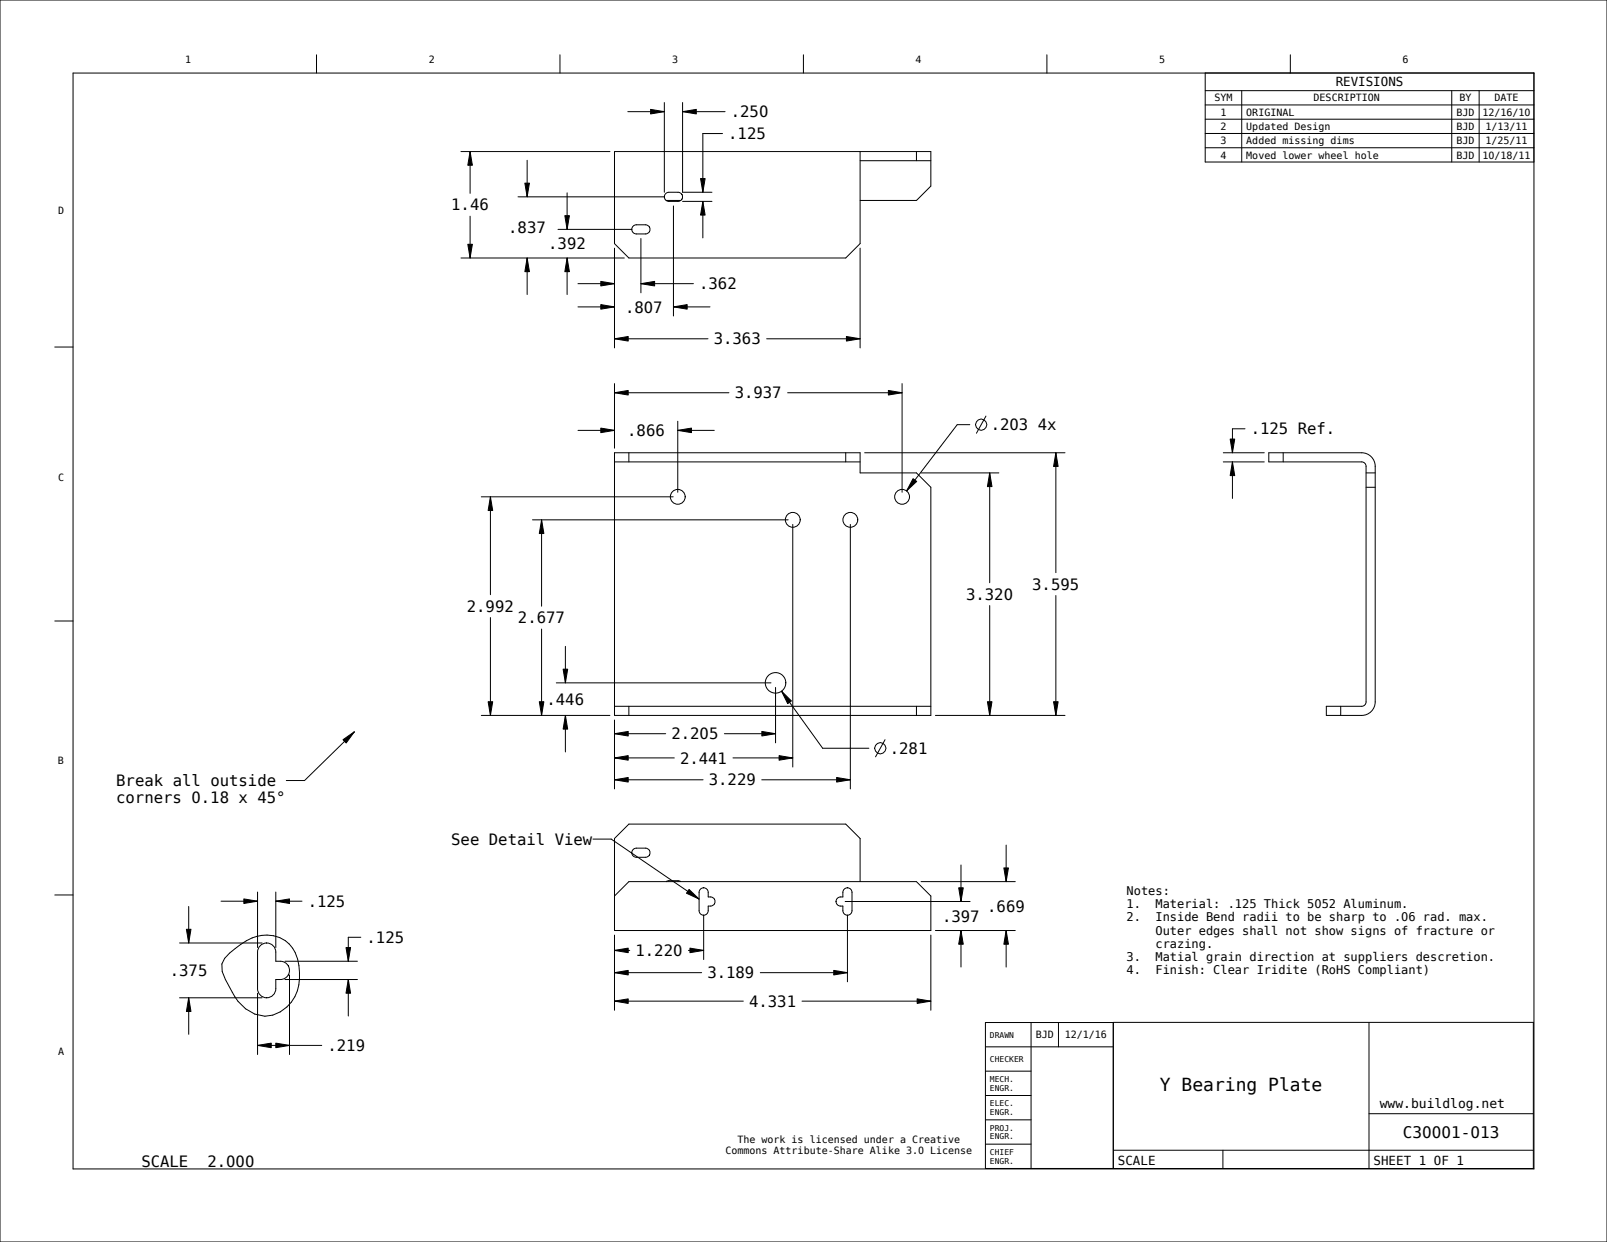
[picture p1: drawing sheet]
<svg xmlns="http://www.w3.org/2000/svg" width="559mm" height="432mm" viewBox="0 0 559 432" stroke-linecap="round" stroke-linejoin="round" font-family="sans-serif">
<g fill="#000">
<path d="M226.2 38l4.8 .8-4.8 .8zM237.4 38.8l4.7-.8v1.6zM163.5 52.7l.8 4.8h-1.6zM182.5 63.7h1.6l-.8 4.7zM196.4 75h1.6l-.8 4.7zM243.6 62.1h1.6l-.8 4.7zM244.4 70l.8 4.8h-1.6zM162.7 84.9h1.6l-.8 4.8zM183.3 89.7l.8 4.8h-1.6zM197.2 89.7l.8 4.8h-1.6zM208.9 97.8l4.8 .8-4.8 .8zM222.9 98.6l4.7-.8v1.6z"/>
<path d="M213.7 117.8l4.7-.8v1.6zM208.9 105.9l4.8 .8-4.8 .8zM234.2 106.7l4.7-.8v1.6zM294.3 117l4.8 .8-4.8 .8zM213.7 136.5l4.7-.8v1.6zM308.9 135.7l4.8 .8-4.8 .8zM208.9 148.8l4.8 .8-4.8 .8zM235.7 149.6l4.7-.8v1.6zM367.2 157.4l.7 4.8h-1.5zM427.8 152.6h1.5l-.7 4.8zM170.5 172.7l.8 4.8h-1.6zM317.5 166.4l1.3 1-3.6 3.3z"/>
<path d="M344.1 164.4l.8 4.8h-1.5zM428.6 160.6l.7 4.7h-1.5zM188.3 180.7l.8 4.8h-1.6zM195.8 232.6h1.6l-.8 4.8zM169.7 244h1.6l-.8 4.7zM187.5 244h1.6l-.8 4.7zM196.6 248.7l.8 4.8h-1.6zM213.7 255.1l4.7-.8v1.6zM264.9 254.3l4.8 .8-4.8 .8zM271.8 240.3l3.4 3.4-1.3 .9zM343.4 244h1.5l-.8 4.7zM366.4 244h1.5l-.7 4.7z"/>
<path d="M213.7 271.1l4.7-.8v1.6zM213.7 263.5l4.7-.8v1.6zM270.9 262.7l4.8 .8-4.8 .8zM290.9 270.3l4.8 .8-4.8 .8zM84.8 312.5l4.8 .8-4.8 .8zM95.9 313.3l4.8-.8v1.6zM333.4 308.7h1.6l-.8 4.7zM349.1 301.7h1.6l-.8 4.8zM64.8 323.1h1.6l-.8 4.7zM120.3 329.4h1.6l-.8 4.8zM213.7 330.4l4.7-.8v1.6zM213.7 338.2l4.7-.8v1.6z"/>
<path d="M239.9 329.6l4.8 .8-4.8 .8zM289.9 337.4l4.8 .8-4.8 .8zM334.2 323.5l.8 4.8h-1.6zM349.9 323.5l.8 4.8h-1.6zM65.6 346.9l.8 4.8h-1.6zM121.1 340.5l.8 4.8h-1.6zM213.7 348.1l4.7-.8v1.6zM318.9 347.3l4.8 .8-4.8 .8zM89.6 363.5l4.7-.8v1.5zM95.9 362.7l4.8 .8-4.8 .7z"/>
</g>
<g fill="none" stroke="#000" stroke-width=".35">
<path d="M0 0h558.8v431.8h-558.8zM110.1 19v6.4M194.7 19v6.4M279.4 19v6.4M364 19v6.4M448.7 19v6.4M25.4 25.4h508v381h-508zM218.3 38.8h12.7M226.2 38l4.8 .8-4.8 .8zM231 35.6v31.2M237.4 38.8l4.7-.8v1.6zM237.4 35.6v31.2h10.2"/>
<path d="M237.4 38.8h14.7M419.1 25.4v30.9h114.3M419.1 31.5h114.3M419.1 36.5h114.3M431.8 31.5v24.8M504.8 31.5v24.8M514.3 31.5v24.8M160.3 52.7h51.8M163.5 52.7l.8 4.8h-1.6zM163.5 52.7v14.5M183.3 55.7v12.7M251.2 46.4h-6.8v20.4"/>
<path d="M299.1 52.7v32l-5 5h-75.4l-5-5v-32h110v12l-5 5h-19.6M299.1 55.9h24.6M318.7 52.7v3.2M419.1 41.4h114.3M419.1 46.4h114.3M419.1 51.4h114.3M163.5 75.2v14.5M180.1 68.4h50.9M182.5 63.7h1.6l-.8 4.7zM194 79.7h25.7M196.4 75h1.6l-.8 4.7zM197.2 67v12.7"/>
<path d="M220.3 78.5l1-.3h3.2a1.59 1.59 0 0 1 1.5 1.5 1.59 1.59 0 0 1-1.5 1.6h-3.2a1.59 1.59 0 0 1-1.5-1.1 1.59 1.59 0 0 1 .5-1.7zM231.3 67.5l1.3-.7h3.2a1.59 1.59 0 0 1 1.6 1.6 1.59 1.59 0 0 1-1.6 1.6h-3.2a1.59 1.59 0 0 1-1.4-.9 1.59 1.59 0 0 1 .1-1.6zM231.6 69.7h5.1M234.2 71.6v38.3M237.4 70h10.2M243.6 62.1h1.6l-.8 4.7zM244.4 70l.8 4.8h-1.6zM244.4 70v12.7M160.3 89.7h56.8M162.7 84.9h1.6l-.8 4.8zM183.3 89.7l.8 4.8h-1.6zM183.3 89.7v12.7"/>
<path d="M197.2 89.7l.8 4.8h-1.6zM197.2 89.7v12.7M201 98.6h12.7M208.9 97.8l4.8 .8-4.8 .8zM213.7 86.3v34.7M222.9 98.6l4.7-.8v1.6zM222.9 82.9v18.9M222.9 98.6h18.2M299.1 86.3v34.7M201 106.7h12.7M208.9 105.9l4.8 .8-4.8 .8zM213.7 117.8l4.7-.8v1.6z"/>
<path d="M213.7 117.8h32.5M234.2 106.7l4.7-.8v1.6zM234.2 106.7h12.7M266.6 117.8h32.5M294.3 117l4.8 .8-4.8 .8zM19 120.6h6.4M213.7 136.5l4.7-.8v1.6zM213.7 133.4v22.4M213.7 136.5h39.8M273.9 136.5h39.8M308.9 135.7l4.8 .8-4.8 .8zM313.7 133.4v37.7"/>
<path d="M201 149.6h12.7M208.9 148.8l4.8 .8-4.8 .8zM213.7 157.4h85.4v7h19.6l5 5v79.3h-110zM218.7 157.4v3.2M235.7 149.6l4.7-.8v1.6zM235.7 146.5v24.6M235.7 149.6h12.7M294.1 157.4v3.2M300.7 157.4h69.6M337.2 147.6h-4.3l-17.7 23.1M342.8 144.7l-3.3 5.9M367.2 157.4l.7 4.8h-1.5z"/>
<path d="M367.2 157.4v41.7M425.4 157.4h14.2M427.8 152.6h1.5l-.7 4.8zM432.9 149.1h-4.3v8.3M441.2 157.4h32.3a4.7 4.7 0 0 1 4.7 4.7v81.9a4.7 4.7 0 0 1-4.7 4.7h-12.3v-3.1h12.3a1.52 1.52 0 0 0 1.5-1.6v-81.9a1.52 1.52 0 0 0-1.5-1.5h-32.3zM446.2 157.4v3.2M167.4 172.7h66.7M170.5 172.7l.8 4.8h-1.6zM170.5 172.7v34.1M213.7 160.6h85.4M317.5 166.4l1.3 1-3.6 3.3zM320.3 164.4h27"/>
<path d="M344.1 164.4l.8 4.8h-1.5zM344.1 164.4v38.2M425.4 160.6h14.2M428.6 160.6l.7 4.7h-1.5zM428.6 160.6v12.7M475 164.4h3.2M475 169.4h3.2M185.1 180.7h89M188.3 180.7l.8 4.8h-1.6zM188.3 180.7v30.1M275.7 182.3v84.4M295.7 182.3v92"/>
<path d="M19 215.9h6.4M170.5 214.7v34M188.3 218.7v30M344.1 210.5v38.2M367.2 207v41.7M193.4 237.4h74.7M195.8 232.6h1.6l-.8 4.8zM196.6 224.7v12.7M269.7 239v19.3M167.4 248.7h44.7M169.7 244h1.6l-.8 4.7zM187.5 244h1.6l-.8 4.7z"/>
<path d="M196.6 248.7l.8 4.8h-1.6zM196.6 248.7v12.7M213.7 255.1l4.7-.8v1.6zM213.7 250.3v24M213.7 255.1h17.8M213.7 245.6h110M218.7 245.6v3.1M251.9 255.1h17.8M264.9 254.3l4.8 .8-4.8 .8zM271.8 240.3l3.4 3.4-1.3 .9zM271.8 240.3l14.3 19.8h16M307.8 257.2l-3.3 5.9"/>
<path d="M318.7 245.6v3.1M325.3 248.7h45M343.4 244h1.5l-.8 4.7zM366.4 244h1.5l-.7 4.7zM466.2 245.6v3.1M213.7 271.1l4.7-.8v1.6zM213.7 263.5l4.7-.8v1.6zM213.7 271.1h30.8M213.7 263.5h20.8M254.9 263.5h20.8M264.9 271.1h30.8M270.9 262.7l4.8 .8-4.8 .8z"/>
<path d="M290.9 270.3l4.8 .8-4.8 .8zM220.3 295.2l1-.3h3.2a1.59 1.59 0 0 1 1.5 1.6 1.59 1.59 0 0 1-1.5 1.5h-3.2a1.59 1.59 0 0 1-1.5-1 1.59 1.59 0 0 1 .5-1.8zM349.9 293.8v12.7M19 311.1h6.4M65.6 315.1v12.7M76.9 313.3h12.7M84.8 312.5l4.8 .8-4.8 .8zM89.6 310.1v19.3M95.9 313.3l4.8-.8v1.6zM95.9 310.1v19.3M95.9 313.3h9.1M236.7 306.5l-.9-.3h-3.2l-1 .3"/>
<path d="M243.7 309a1.59 1.59 0 0 1 1.7-.2 1.59 1.59 0 0 1 .9 1.4v1.6a1.72 1.72 0 0 1 2.3 1.6 1.72 1.72 0 0 1-2.3 1.6v1.6a1.59 1.59 0 0 1-1.6 1.6 1.59 1.59 0 0 1-1.6-1.6v-6.4zM244.7 318.2v15.4M293.7 309a1.59 1.59 0 0 1 1.7-.2 1.59 1.59 0 0 1 .9 1.4v6.4a1.59 1.59 0 0 1-1.6 1.6 1.59 1.59 0 0 1-1.6-1.6v-1.6a1.72 1.72 0 0 1-2.4-1.6 1.72 1.72 0 0 1 2.4-1.6l.1-2.1zM293.9 313.4h43.4M294.7 318.2v23.1M299.1 306.5v-15l-5-5h-75.4l-5 5v32h110v-12l-5-5h-100l-5 5M320.3 306.5h32.7M333.4 308.7h1.6l-.8 4.7zM334.2 300.7v12.7M349.1 301.7h1.6l-.8 4.8zM62.4 327.8h28.7M64.8 323.1h1.6l-.8 4.7z"/>
<path d="M79.8 331.4a21.5 21.5 0 0 1 11.3-6.2 11.1 11.1 0 0 1 12.8 10.5 15.9 15.9 0 0 1-4.2 14.4 10.5 10.5 0 0 1-14.3 .6 29.2 29.2 0 0 1-8.1-12.9l-.2-2.6 1-2zM90.5 328.8a3.2 3.2 0 0 1 3.4-.7 3.2 3.2 0 0 1 2 2.9v3.2a3.7 3.7 0 0 1 4.7 2.6 3.2 3.2 0 0 1-3.1 3.7h-1.6v3.2a3.2 3.2 0 0 1-3.2 3.2 3.2 3.2 0 0 1-3.1-3.2v-12.7l.2-1.2zM99.1 334.2h25.2M100.7 339v27.6M120.3 329.4h1.6l-.8 4.8zM125.5 325.9h-4.4v8.3M213.7 330.4l4.7-.8v1.6zM213.7 338.2l4.7-.8v1.6zM213.7 325.1v26.1M213.7 338.2h30.3M213.7 330.4h5.3M239.4 330.4h5.3"/>
<path d="M239.9 329.6l4.8 .8-4.8 .8zM264.4 338.2h30.3M289.9 337.4l4.8 .8-4.8 .8zM323.7 325.1v26.1M325.3 323.5h27.7M334.2 323.5l.8 4.8h-1.6zM334.2 323.5v12.7M349.9 323.5l.8 4.8h-1.6zM349.9 323.5v12.7M62.4 346.9h28.7M65.6 346.9l.8 4.8h-1.6zM65.6 346.9v12.7"/>
<path d="M89.6 345.3v21.3M99.1 340.5h25.2M121.1 340.5l.8 4.8h-1.6zM121.1 340.5v12.7M213.7 348.1l4.7-.8v1.6zM213.7 348.1h44.8M278.9 348.1h44.8M318.9 347.3l4.8 .8-4.8 .8zM342.7 355.5l190.5-.1v50.8h-190.5zM358.5 355.5v50.7M368.1 355.5v8.5M387.1 355.4v50.8"/>
<path d="M476 355.4v50.8M89.6 363.5l4.7-.8v1.5zM89.6 363.5h22.3M95.9 362.7l4.8 .8-4.8 .7zM342.7 372.4h15.8M342.7 364h44.4M342.7 397.8h15.8M342.7 389.3h15.8M342.7 380.9h15.8M387.1 399.9h146.1M425.2 399.9v6.3M476 387.2h57.2"/>
<circle cx="341.2" cy="147.6" r="1.95"/>
<circle cx="235.7" cy="172.7" r="2.58"/>
<circle cx="313.7" cy="172.7" r="2.58"/>
<circle cx="275.7" cy="180.7" r="2.58"/>
<circle cx="295.7" cy="180.7" r="2.58"/>
<circle cx="306.1" cy="260.1" r="1.95"/>
</g>
<!-- layer: 02___PRT_ALL_AXES -->
<circle cx="269.7" cy="237.4" r="3.6" fill="none" stroke="#000" stroke-width=".35"/>
<!-- layer: BALLOONS -->
<path d="M119.3 257.2l3.9-2.8-2.8 3.9zM239.6 309.2l3.5 3.4-4.4-2.1z" fill="#000"/>
<path d="M119.3 257.2l3.9-2.8-2.8 3.9zM123.2 254.4l-17.3 17h-6.3M206.2 291.7h6.3l30.6 20.9M239.6 309.2l3.5 3.4-4.4-2.1z" fill="none" stroke="#000" stroke-width=".35"/>
<text font-size="6.3" x="403.3" y="379.4">Y Bearing Plate</text>
<text font-size="5.6" x="487.9" y="395.6">C30001-013</text>
<g font-size="5.4">
<text x="254.1" y="40.8">.250</text>
<text x="253.2" y="48.4">.125</text>
<text x="156.9" y="73.2">1.46</text>
<text x="176.7" y="81">.837</text>
<text x="190.6" y="86.7">.392</text>
<text x="243.1" y="100.6">.362</text>
<text x="217.4" y="108.7">.807</text>
<text x="248.2" y="119.8">3.363</text>
<text x="255.5" y="138.5">3.937</text>
<text x="344.5" y="149.6">.203</text>
<text x="360.9" y="149.6">4x</text>
<text x="218.1" y="151.6">.866</text>
<text x="434.9" y="151.1">.125 Ref.</text>
<text x="335.9" y="208.6">3.320</text>
<text x="358.9" y="205.1">3.595</text>
<text x="162.3" y="212.7">2.992</text>
<text x="180.1" y="216.7">2.677</text>
<text x="190" y="245.1">.446</text>
<text x="233.5" y="257.1">2.205</text>
<text x="309.4" y="262.1">.281</text>
<text x="236.5" y="265.5">2.441</text>
<text x="40.4" y="273.3">Break all outside</text>
<text x="246.5" y="273.1">3.229</text>
<text x="40.4" y="279.3">corners 0.18 x 45°</text>
<text x="156.9" y="293.7">See Detail View</text>
<text x="107" y="315.3">.125</text>
<text x="343.3" y="317">.669</text>
<text x="327.6" y="320.5">.397</text>
<text x="127.5" y="327.8">.125</text>
<text x="221" y="332.4">1.220</text>
<text x="59" y="339.4">.375</text>
<text x="246" y="340.1">3.189</text>
<text x="260.5" y="350">4.331</text>
<text x="113.9" y="365.4">.219</text>
<text x="49.1" y="405.6">SCALE</text>
<text x="72.1" y="405.6">2.000</text>
</g>
<text font-size="4.5" x="479.8" y="385.2">www.buildlog.net</text>
<g font-size="4.3">
<text x="464.5" y="30">REVISIONS</text>
<text x="388.7" y="405.1">SCALE</text>
<text x="477.6" y="405.1">SHEET 1 OF 1</text>
</g>
<g font-size="4.2">
<text x="391.7" y="311.2">Notes:</text>
<text x="391.7" y="315.8">1.</text>
<text x="401.8" y="315.8">Material: .125 Thick 5052 Aluminum.</text>
<text x="391.7" y="320.3">2.</text>
<text x="401.8" y="320.3">Inside Bend radii to be sharp to .06 rad. max.</text>
<text x="401.8" y="324.9">Outer edges shall not show signs of fracture or</text>
<text x="401.8" y="329.5">crazing.</text>
<text x="391.7" y="334">3.</text>
<text x="401.8" y="334">Matial grain direction at suppliers descretion.</text>
<text x="391.7" y="338.6">4.</text>
<text x="401.8" y="338.6">Finish: Clear Iridite (RoHS Compliant)</text>
</g>
<g font-size="3.5">
<text x="64.4" y="22.1">1</text>
<text x="149.1" y="22.1">2</text>
<text x="233.7" y="22.1">3</text>
<text x="318.4" y="22.1">4</text>
<text x="403.1" y="22.1">5</text>
<text x="487.7" y="22.1">6</text>
<text x="422.3" y="35.3">SYM</text>
<text x="456.8" y="35.3">DESCRIPTION</text>
<text x="507.5" y="35.3">BY</text>
<text x="519.7" y="35.3">DATE</text>
<text x="424.4" y="40.2">1</text>
<text x="433.4" y="40.2">ORIGINAL</text>
<text x="506.4" y="40.2">BJD</text>
<text x="515.5" y="40.2">12/16/10</text>
<text x="424.4" y="45.2">2</text>
<text x="433.4" y="45.2">Updated Design</text>
<text x="506.4" y="45.2">BJD</text>
<text x="516.5" y="45.2">1/13/11</text>
<text x="424.4" y="50.2">3</text>
<text x="433.4" y="50.2">Added missing dims</text>
<text x="506.4" y="50.2">BJD</text>
<text x="516.5" y="50.2">1/25/11</text>
<text x="424.4" y="55.1">4</text>
<text x="433.4" y="55.1">Moved lower wheel hole</text>
<text x="506.4" y="55.1">BJD</text>
<text x="515.5" y="55.1">10/18/11</text>
<text x="20.2" y="74.3">D</text>
<text x="20.2" y="167.3">C</text>
<text x="20.1" y="265.7">B</text>
<text x="360.2" y="361">BJD</text>
<text x="370.3" y="361">12/1/16</text>
<text x="20.2" y="366.7">A</text>
<text x="252.2" y="401.1">Commons Attribute-Share Alike 3.0 License</text>
<text x="256.4" y="397.3">The work is licensed under a Creative</text>
</g>
<g font-size="2.8">
<text x="344.2" y="360.7">DRAWN</text>
<text x="344.2" y="369.2">CHECKER</text>
<text x="344.2" y="376.1">MECH.</text>
<text x="344.2" y="379.2">ENGR.</text>
<text x="344.2" y="384.6">ELEC.</text>
<text x="344.2" y="387.6">ENGR.</text>
<text x="344.2" y="393">PROJ.</text>
<text x="344.2" y="401.5">CHIEF</text>
<text x="344.2" y="396.1">ENGR.</text>
<text x="344.2" y="404.6">ENGR.</text>
</g>
</svg>
